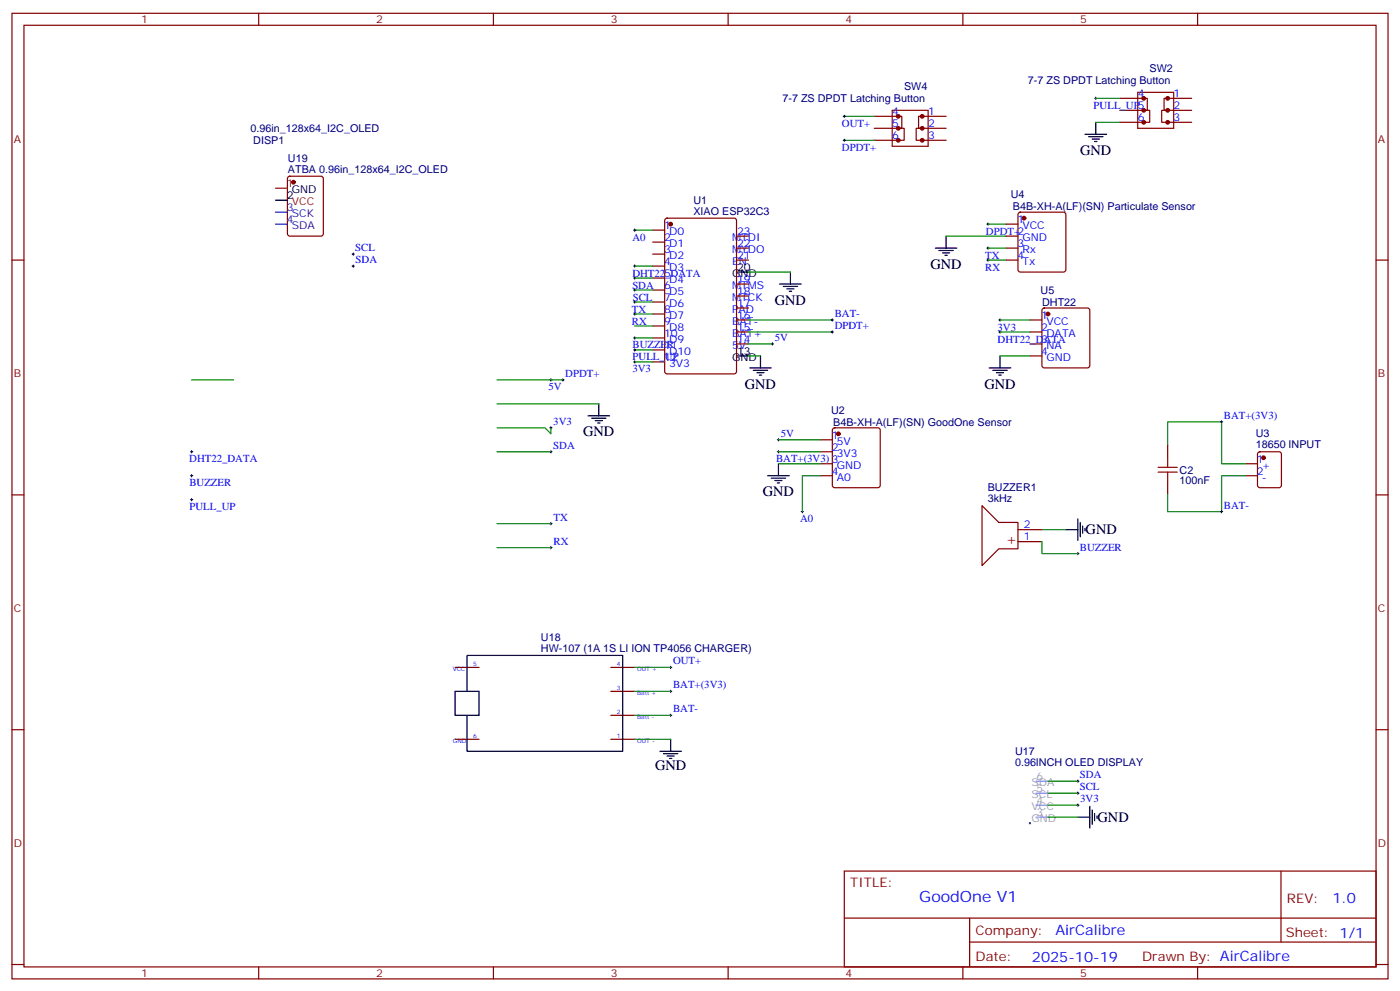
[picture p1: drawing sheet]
<svg xmlns="http://www.w3.org/2000/svg" width="412mm" height="292mm" viewBox="0 0 412 292" stroke-linecap="round" stroke-linejoin="round" font-family="sans-serif">
<g fill="none" stroke="#870000" stroke-width=".35">
<path d="M3.5 3.9h405.4v284.4h-405.4zM7.1 7.4h398.2v277.3h-398.2zM76.2 3.9v3.5M145.3 3.9v3.5M214.5 3.9v3.5M283.6 3.9v3.5M352.8 3.9v3.5M3.5 76.6h3.6M192.3 78.4h3.5M192.3 74.8h3.5M192.3 71.3h3.5M192.3 67.8h3.5"/>
<path d="M196 64.4l.5-.2h19.8l.6 .5 .1 44.7-.5 .6-20 .1-.7-.5v-44.7zM217 76.6h3.5M217 69.5h3.5M217 73.1h3.5M405.3 76.6h3.6M192.3 99.5h3.5M192.3 96h3.5M192.3 92.5h3.5M192.3 88.9h3.5M192.3 85.4h3.5M192.3 81.9h3.5M217 83.6h3.5"/>
<path d="M217 87.2h3.5M217 90.7h3.5M217 94.2h3.5M217 97.8h3.5M192.3 106.6h3.5M192.3 103h3.5M217 101.3h3.5M366.9 136.6h3.5M370.7 133.2l.4-.2h5.7l.6 .5 .1 9.4-.5 .7h-5.9l-.6-.4-.1-9.5zM3.5 145.7h3.6M289.3 148.9l4.9 4.9h5.7v7.8h-5.7l-4.9 4.9zM299.9 159.5h7"/>
<path d="M299.9 156h7M366.9 140.1h3.5M405.3 145.7h3.6M3.5 214.9h3.6M405.3 214.9h3.6M248.7 256.5h156.6v28.2h-156.6zM377.3 256.5v20.9M248.7 270.4h156.5M285.6 277.4h119.6M285.6 270.4v14.1M3.5 284h3.6M76.2 284.7v3.6"/>
<path d="M145.3 284.7v3.6M214.5 284.7v3.6M283.6 284.7v3.6M352.8 284.7v3.6M405.3 284h3.6"/>
</g>
<path d="M217 80.1h3.5M229.7 83.6h6.3M230.7 84.3h4.2M231.8 85.1h2.1M232.5 85.8h.7M232.8 80.1v3.5M217 104.8h3.5M220.8 108.3h6.4M221.9 109h4.2M223 109.7h2.1M223.7 110.5h.7M224 104.8v3.5" fill="none" stroke="#000" stroke-width=".35"/>
<g fill="#870000" stroke="#870000" stroke-width=".35">
<circle cx="197.6" cy="66" r=".53"/>
<circle cx="372.2" cy="134.8" r=".53"/>
</g>
<g fill="none" stroke="#008700" stroke-width=".35">
<path d="M187 96h5.3M187 85.4h5.3M187 81.9h5.3M187 92.5h5.3M187 88.9h5.3M220.5 80.1h12.3M220.5 94.2h24.7M220.5 97.8h24.7M187 106.6h5.3M220.5 104.8h3.5M220.5 101.3h7M344 131.3v-7.1h15.8v12.4h7.1"/>
<path d="M366.9 140.1h-7.1v10.6h-15.8v-5.3"/>
</g>
<g fill="none" stroke="#000" stroke-width=".29">
<path d="M186.6 85.4h.7M186.6 81.9h.7M186.6 92.5h.7M186.6 88.9h.7M187 81.5v.7M187 85.1v.7M187 88.6v.7M187 92.1v.7M244.8 97.8h.7M244.8 94.2h.7M245.2 93.9v.7M245.2 97.4v.7"/>
<path d="M186.6 106.6h.7M187 106.2v.7M227.2 101.3h.7M227.5 100.9v.7M359.5 124.2h.7M359.8 123.9v.7M359.5 150.7h.7M359.8 150.3v.7"/>
</g>
<path d="M262.8 32.5h10.6v10.6h-10.6zM264.6 37.8h1.7v3.5h-1.7M271.6 37.8h-1.7v3.5h1.7" fill="none" stroke="#900" stroke-width=".35"/>
<g fill="#870000" stroke="#900" stroke-width=".35">
<circle cx="264.6" cy="37.8" r=".53"/>
<circle cx="264.6" cy="41.3" r=".53"/>
<circle cx="264.6" cy="34.3" r=".53"/>
<circle cx="271.6" cy="37.8" r=".53"/>
<circle cx="271.6" cy="34.3" r=".53"/>
<circle cx="271.6" cy="41.3" r=".53"/>
</g>
<g fill="none" stroke="#870000" stroke-width=".35">
<path d="M257.5 34.3h8.1v3.5h-8.1M278.7 34.3h-8.1v3.5h8.1M257.5 41.3h7.1M271.6 41.3h7.1M296.3 66h3.6M296.3 69.5h3.6M296.3 73.1h3.6M296.3 76.6h3.6M300.1 62.7l.5-.2h12.7l.5 .2 .2 .5v16.2l-.3 .5-.4 .2h-12.7l-.5-.2-.2-.5v-16.2zM303.4 94.2h3.5M303.4 97.8h3.5M307.2 90.9l.4-.2h12.7l.5 .2 .2 .5v16.2l-.2 .5-.5 .2h-12.7l-.5-.2-.2-.5v-16.2z"/>
<path d="M303.4 101.3h3.5M303.4 104.8h3.5"/>
</g>
<g fill="none" stroke="#000" stroke-width=".35">
<path d="M275.5 73.1h6.4M276.6 73.8h4.2M277.6 74.5h2.2M278.3 75.2h.7M278.7 69.5v3.6M291.4 108.3h6.3M292.5 109h4.2M293.5 109.7h2.1M294.2 110.5h.7M294.6 104.8v3.5M314 156h3.5M317.5 152.8v6.3"/>
<path d="M318.2 153.8v4.3M318.9 154.9v2.1M319.6 155.6v.7"/>
</g>
<path d="M187 78.4h5.3M278.7 69.5h17.6M291 73.1h5.3M291 76.6h5.3M291 66h5.3M187 99.5h5.3M187 103h5.3M294.6 104.8h8.8M306.9 159.5v3.5h10.6M306.9 156h7.1" fill="none" stroke="#008700" stroke-width=".35"/>
<g fill="#870000" stroke="#870000" stroke-width=".35">
<circle cx="301.6" cy="64.2" r=".53"/>
<circle cx="308.7" cy="92.5" r=".53"/>
</g>
<g fill="none" stroke="#000" stroke-width=".29">
<path d="M186.6 78.4h.7M187 78v.7M290.7 66h.7M290.7 73.1h.7M290.7 76.6h.7M291 65.7v.7M291 72.7v.7M291 76.2v.7M186.6 99.5h.7M187 99.2v.7M294.2 97.8h.7M294.6 97.4v.7"/>
<path d="M186.6 103h.7M187 102.7v.7M317.1 163h.8M317.5 162.7v.7"/>
</g>
<path d="M335.1 27.2h10.6v10.6h-10.6zM336.9 32.5h1.8v3.5h-1.8M344 32.5h-1.8v3.5h1.8" fill="none" stroke="#900" stroke-width=".35"/>
<g fill="#870000" stroke="#900" stroke-width=".35">
<circle cx="336.9" cy="32.5" r=".53"/>
<circle cx="336.9" cy="36" r=".53"/>
<circle cx="336.9" cy="29" r=".53"/>
<circle cx="344" cy="32.5" r=".53"/>
<circle cx="344" cy="29" r=".53"/>
<circle cx="344" cy="36" r=".53"/>
</g>
<g fill="none" stroke="#870000" stroke-width=".35">
<path d="M329.8 29h8.2v3.5h-8.2M329.8 36h7.1M344 36h7M351 29h-8.1v3.5h8.1M241.7 129.5h3.5M241.7 133h3.5M241.7 136.6h3.5M245.4 126.2l.5-.2h12.7l.5 .2 .2 .5v16.2l-.2 .5-.5 .2h-12.7l-.5-.2-.2-.5v-16.2zM344 131.3v3.5M241.7 140.1h3.5M344 141.9v3.5M134.1 196.5h7"/>
<path d="M179.9 196.5h7.1M134.1 217.7h7M179.9 217.7h7.1M179.9 210.6h7.1M179.9 203.6h7.1"/>
</g>
<g fill="none" stroke="#000" stroke-width=".29">
<path d="M248.4 34.3h.7M248.7 33.9v.7M322.4 29h.7M322.8 28.6v.7M248.4 41.3h.7M248.7 41v.7M186.6 67.8h.7M187 67.4v.7M294.2 94.2h.7M294.6 93.9v.7M161.9 111.9h.7M162.3 111.5v.7"/>
<path d="M165.5 111.9h.7M165.8 111.5v.7M56.1 133h.7M56.4 132.7v.7M56.4 139.7v.7M161.9 133h.7M161.9 126h.7M162.3 125.6v.7M162.3 132.7v.7M229 133h.7M229 129.5h.7M229.3 129.2v.7"/>
<path d="M229.3 132.7v.7M56.1 147.1h.7M56.1 140.1h.7M56.4 146.8v.7M161.9 154.2h.7M162.3 153.8v.8M236 150.7h.7M236.4 150.3v.7M161.9 161.3h.7M162.3 160.9v.7M197.2 196.5h.7M197.6 196.2v.7"/>
<path d="M197.2 203.6h.7M197.2 210.6h.7M197.6 203.2v.7M197.6 210.3v.7"/>
</g>
<g fill="none" stroke="#000" stroke-width=".35">
<path d="M319.6 39.5h6.4M322.8 36v3.5M320.7 40.3h4.2M321.7 41h2.1M322.4 41.7h.7M176.4 118.9v3.5M173.2 122.4h6.4M174.3 123.2h4.2M175.3 123.9h2.1M176 124.6h.7M229.3 136.6v3.5M226.1 140.1h6.4"/>
<path d="M227.2 140.8h4.2M228.2 141.5h2.2M229 142.2h.7M134.1 203.6h7v7h-7zM137.6 203.6v-10.6h45.8v28.2h-45.8v-10.6M197.6 217.7v3.5M194.4 221.2h6.3M195.4 221.9h4.3M196.5 222.6h2.1M197.2 223.3h.7"/>
</g>
<g fill="none" stroke="#008700" stroke-width=".35">
<path d="M248.7 34.3h8.8M322.8 29h7M322.8 36h7M248.7 41.3h8.8M187 67.8h5.3M294.6 94.2h8.8M294.6 97.8h8.8M56.4 111.9h12.4M146.4 111.9h19.4M146.4 118.9h30M146.4 126h14.1l1.8 1.7v-1.7M146.4 133h15.9"/>
<path d="M229.3 136.6h12.4M229.3 133h12.4M229.3 129.5h12.4M146.4 154.2h15.9M241.7 140.1h-5.3v10.6M146.4 161.3h15.9M187 196.5h10.6M187 217.7h10.6M187 203.6h10.6M187 210.6h10.6"/>
</g>
<circle cx="246.9" cy="127.7" r=".53" fill="#870000" stroke="#870000" stroke-width=".35"/>
<path d="M341.1 137.6h5.7M341.1 139h5.7M344 134.8v2.8M344 139v2.9" fill="none" stroke="#a10000" stroke-width=".35"/>
<path d="M293 226.7l.5-.2h10.9l.5 .2 .3 .5v16.3l-.3 .5-.5 .2h-10.9l-.5-.3-.2-.4v-16.3z" fill="none" stroke="#fff" stroke-width=".35"/>
<circle cx="303.4" cy="242.4" r=".53" fill="#3b404a" stroke="#fff" stroke-width=".35"/>
<path d="M305.2 237.1h3.5M305.2 233.6h3.5M305.2 230h3.5M305.2 240.6h3.5" fill="none" stroke="#61adf0" stroke-width=".35"/>
<path d="M103.7 74.8h.7M103.7 78.4h.7M104.1 74.5v.7M104.1 78v.7M317.1 233.6h.8M317.1 230h.8M317.1 237.1h.8M317.5 229.7v.7M317.5 233.2v.7M317.5 236.7v.8" fill="none" stroke="#000" stroke-width=".29"/>
<path d="M81.1 58.9h3.6M321 237.5v6.3M321.7 238.5v4.2M322.4 239.6v2.1M317.5 240.6h3.5M323.1 240.3v.7" fill="none" stroke="#000" stroke-width=".35"/>
<path d="M308.7 230h8.8M308.7 233.6h8.8M308.7 237.1h8.8M308.7 240.6h8.8" fill="none" stroke="#008700" stroke-width=".35"/>
<path d="M84.9 52.1l.5-.2h9.1l.7 .4v16.5l-.4 .7h-9.4l-.7-.4v-16.5z" fill="none" stroke="#870000" stroke-width=".35"/>
<circle cx="86.4" cy="53.7" r=".53" fill="#870000" stroke="#870000" stroke-width=".35"/>
<path d="M81.1 55.4h3.6" fill="none" stroke="#c00" stroke-width=".35"/>
<path d="M81.1 62.5h3.6M81.1 66h3.6" fill="none" stroke="#309" stroke-width=".35"/>
<text font-size="4.6" fill="#00f" x="270.8" y="265.5">GoodOne V1</text>
<g font-size="4.2">
<text x="318.2" y="45.6">GND</text>
<text x="274.1" y="79.1">GND</text>
<text x="228.2" y="89.7">GND</text>
<text x="219.4" y="114.4">GND</text>
<text x="290" y="114.4">GND</text>
<text x="171.8" y="128.5">GND</text>
<text x="224.7" y="146.2">GND</text>
<text x="319.8" y="157.4">GND</text>
<text x="193" y="226.9">GND</text>
<text x="323.3" y="242">GND</text>
</g>
<text font-size="4.2" fill="#800" x="296.3" y="160.2">+</text>
<g font-size="4.2" fill="#00f">
<text x="392.5" y="265.8">1.0</text>
<text x="310.9" y="275.3">AirCalibre</text>
<text x="304" y="283.1">2025-10-19</text>
</g>
<g font-size="3.9" fill="#800">
<text x="250.5" y="261.1">TITLE:</text>
<text x="379.1" y="265.8">REV:</text>
<text x="287.4" y="275.3">Company:</text>
<text x="378.7" y="275.9">Sheet: 1/1</text>
<text x="287.4" y="283">Date:</text>
<text x="336.4" y="283.1">Drawn By: AirCalibre</text>
</g>
<g font-size="3.2" fill="#800">
<text x="41.6" y="6.9">1</text>
<text x="110.8" y="6.9">2</text>
<text x="179.9" y="6.9">3</text>
<text x="249.1" y="6.9">4</text>
<text x="318.2" y="6.9">5</text>
<text x="4.1" y="42">A</text>
<text x="405.9" y="42">A</text>
<text x="4.1" y="111.2">B</text>
<text x="405.9" y="111.2">B</text>
<text x="4.1" y="180.3">C</text>
<text x="405.9" y="180.3">C</text>
<text x="4.1" y="249.4">D</text>
<text x="405.9" y="249.4">D</text>
<text x="41.6" y="287.7">1</text>
<text x="110.8" y="287.7">2</text>
<text x="179.9" y="287.7">3</text>
<text x="249.1" y="287.7">4</text>
<text x="318.2" y="287.7">5</text>
</g>
<g font-size="3.2" fill="#000080">
<text x="338.6" y="21.3">SW2</text>
<text x="266.3" y="26.6">SW4</text>
<text x="302.8" y="24.8">7-7 ZS DPDT Latching Button</text>
<text x="230.5" y="30.1">7-7 ZS DPDT Latching Button</text>
<text x="73.8" y="39">0.96in_128x64_I2C_OLED</text>
<text x="74.6" y="42.5">DISP1</text>
<text x="84.8" y="47.8">U19</text>
<text x="84.8" y="50.8">ATBA 0.96in_128x64_I2C_OLED</text>
<text x="204.3" y="60">U1</text>
<text x="297.8" y="58.3">U4</text>
<text x="204.3" y="63.2">XIAO ESP32C3</text>
<text x="298.4" y="61.9">B4B-XH-A(LF)(SN) Particulate Sensor</text>
<text x="306.5" y="86.6">U5</text>
<text x="307" y="90.1">DHT22</text>
<text x="244.8" y="121.8">U2</text>
<text x="245.4" y="125.4">B4B-XH-A(LF)(SN) GoodOne Sensor</text>
<text x="369.9" y="132">18650 INPUT</text>
<text x="369.9" y="128.8">U3</text>
<text x="347.5" y="142.6">100nF</text>
<text x="347.5" y="139.5">C2</text>
<text x="290.9" y="147.8">3kHz</text>
<text x="290.9" y="144.7">BUZZER1</text>
<text x="159.4" y="191.9">HW-107 (1A 1S LI ION TP4056 CHARGER)</text>
<text x="159.4" y="188.9">U18</text>
<text x="299" y="225.5">0.96INCH OLED DISPLAY</text>
<text x="299" y="222.4">U17</text>
</g>
<g font-size="3.2" fill="#00f">
<text x="335.1" y="28.6">4</text>
<text x="345.7" y="28.6">1</text>
<text x="262.8" y="33.9">4</text>
<text x="273.4" y="33.9">1</text>
<text x="322.2" y="32.1">PULL_UP</text>
<text x="335.1" y="35.7">6</text>
<text x="335.1" y="32.1">5</text>
<text x="345.7" y="35.7">3</text>
<text x="345.7" y="32.1">2</text>
<text x="248" y="37.4">OUT+</text>
<text x="262.8" y="41">6</text>
<text x="262.8" y="37.4">5</text>
<text x="273.4" y="41">3</text>
<text x="273.4" y="37.4">2</text>
<text x="248" y="44.4">DPDT+</text>
<text x="299.7" y="65.7">1</text>
<text x="186.3" y="70.9">A0</text>
<text x="195.6" y="70.9">2</text>
<text x="195.6" y="67.4">1</text>
<text x="197.1" y="69.2">D0</text>
<text x="215.7" y="70.9">MTDI</text>
<text x="217.1" y="69.2">23</text>
<text x="290.4" y="69.2">DPDT+2</text>
<text x="301.2" y="67.4">VCC</text>
<text x="301.2" y="70.9">GND</text>
<text x="104.6" y="73.9">SCL</text>
<text x="104.8" y="77.5">SDA</text>
<text x="195.6" y="78">4</text>
<text x="195.6" y="74.5">3</text>
<text x="197.1" y="76.2">D2</text>
<text x="197.1" y="72.7">D1</text>
<text x="215.7" y="74.5">MYDO</text>
<text x="215.7" y="78">EN</text>
<text x="217.1" y="72.7">22</text>
<text x="217.1" y="76.2">21</text>
<text x="290.2" y="76.2">TX</text>
<text x="299.7" y="72.7">3</text>
<text x="299.7" y="76.2">4</text>
<text x="301.2" y="74.5">Rx</text>
<text x="301.2" y="78">Tx</text>
<text x="186.3" y="81.5">DHT22_DATA</text>
<text x="195.6" y="81.5">5</text>
<text x="197.1" y="83.3">D4</text>
<text x="197.1" y="79.8">D3</text>
<text x="217.1" y="83.3">19</text>
<text x="290.2" y="79.7">RX</text>
<text x="186.3" y="85">SDA</text>
<text x="186.4" y="88.5">SCL</text>
<text x="195.6" y="88.6">7</text>
<text x="195.6" y="85.1">6</text>
<text x="197.1" y="86.8">D5</text>
<text x="215.7" y="85.1">MTMS</text>
<text x="215.7" y="88.6">MTCK</text>
<text x="217.1" y="86.8">18</text>
<text x="186.2" y="95.6">RX</text>
<text x="186.2" y="92">TX</text>
<text x="195.6" y="95.6">9</text>
<text x="195.6" y="92.1">8</text>
<text x="197.1" y="93.9">D7</text>
<text x="197.1" y="90.3">D6</text>
<text x="215.7" y="92.1">PAD</text>
<text x="215.7" y="95.6">BAT-</text>
<text x="217.1" y="90.3">17</text>
<text x="217.1" y="93.9">16</text>
<text x="245.9" y="93.3">BAT-</text>
<text x="306.7" y="93.9">1</text>
<text x="308.2" y="95.6">VCC</text>
<text x="195.6" y="99.2">10</text>
<text x="197.1" y="100.9">D9</text>
<text x="197.1" y="97.4">D8</text>
<text x="215.7" y="99.2">BAT+</text>
<text x="217.1" y="97.4">15</text>
<text x="217.1" y="100.9">14</text>
<text x="228.2" y="100.4">5V</text>
<text x="245.9" y="96.9">DPDT+</text>
<text x="293.9" y="100.9">DHT22_DATA</text>
<text x="293.9" y="97.3">3V3</text>
<text x="306.7" y="97.4">2</text>
<text x="306.7" y="100.9">3</text>
<text x="308.2" y="99.2">DATA</text>
<text x="186.3" y="102.6">BUZZER</text>
<text x="186.3" y="106.2">PULL_UP</text>
<text x="195.6" y="106.2">12</text>
<text x="195.6" y="102.7">11</text>
<text x="197.1" y="108">3V3</text>
<text x="197.1" y="104.5">D10</text>
<text x="215.7" y="102.7">5V</text>
<text x="306.7" y="104.5">4</text>
<text x="308.2" y="102.7">NA</text>
<text x="308.2" y="106.2">GND</text>
<text x="166.5" y="111">DPDT+</text>
<text x="186.3" y="109.7">3V3</text>
<text x="161.6" y="115">5V</text>
<text x="163" y="125.1">3V3</text>
<text x="360.5" y="123.3">BAT+(3V3)</text>
<text x="230" y="128.6">5V</text>
<text x="245" y="129.2">1</text>
<text x="246.5" y="130.9">5V</text>
<text x="55.7" y="136.1">DHT22_DATA</text>
<text x="163" y="132.2">SDA</text>
<text x="228.6" y="136.1">BAT+(3V3) 3</text>
<text x="245" y="132.7">2</text>
<text x="246.5" y="134.4">3V3</text>
<text x="246.5" y="138">GND</text>
<text x="370.2" y="136.2">1</text>
<text x="371.7" y="138">+</text>
<text x="55.8" y="143.2">BUZZER</text>
<text x="245" y="139.7">4</text>
<text x="246.5" y="141.5">A0</text>
<text x="370.2" y="139.7">2</text>
<text x="371.7" y="141.5">-</text>
<text x="360.5" y="149.8">BAT-</text>
<text x="55.8" y="150.3">PULL_UP</text>
<text x="163.1" y="153.3">TX</text>
<text x="235.7" y="153.8">A0</text>
<text x="301.6" y="155.6">2</text>
<text x="163.1" y="160.4">RX</text>
<text x="301.6" y="159.1">1</text>
<text x="318.1" y="162.1">BUZZER</text>
<text x="198.3" y="195.7">OUT+</text>
<text x="198.3" y="202.7">BAT+(3V3)</text>
<text x="198.3" y="209.8">BAT-</text>
<text x="318.1" y="232.7">SCL</text>
<text x="318.1" y="229.2">SDA</text>
<text x="318.2" y="236.2">3V3</text>
</g>
<g font-size="3.2" fill="#c00">
<text x="84.5" y="55.1">1</text>
<text x="86" y="60.4">VCC</text>
</g>
<g font-size="3.2">
<text x="84.5" y="58.6">2</text>
<text x="86" y="56.8">GND</text>
<text x="215.7" y="81.5">GND</text>
<text x="217.1" y="79.8">20</text>
<text x="215.7" y="106.2">GND</text>
<text x="217.1" y="104.5">13</text>
</g>
<g font-size="3.2" fill="#309">
<text x="84.5" y="62.1">3</text>
<text x="84.5" y="65.7">4</text>
<text x="86" y="63.9">SCK</text>
<text x="86" y="67.4">SDA</text>
</g>
<g font-size="3.2" fill="#979fad">
<text x="303.8" y="231.5">SDA</text>
<text x="305.3" y="233.2">5</text>
<text x="305.3" y="229.7">6</text>
<text x="303.8" y="238.5">VCC</text>
<text x="303.8" y="235">SCL</text>
<text x="305.3" y="236.7">4</text>
<text x="303.8" y="242">GND</text>
<text x="305.3" y="240.3">3</text>
</g>
<g font-size="1.8" fill="#00f">
<text x="133.3" y="197.6">VCC</text>
<text x="139.3" y="196.2">5</text>
<text x="181.7" y="196.2">4</text>
<text x="187.7" y="197.6">OUT +</text>
<text x="181.7" y="203.2">3</text>
<text x="187.7" y="204.6">Batt +</text>
<text x="181.7" y="210.3">2</text>
<text x="187.7" y="211.7">Batt -</text>
<text x="133.3" y="218.8">GND</text>
<text x="139.3" y="217.3">6</text>
<text x="181.7" y="217.3">1</text>
<text x="187.7" y="218.8">OUT -</text>
</g>
</svg>
